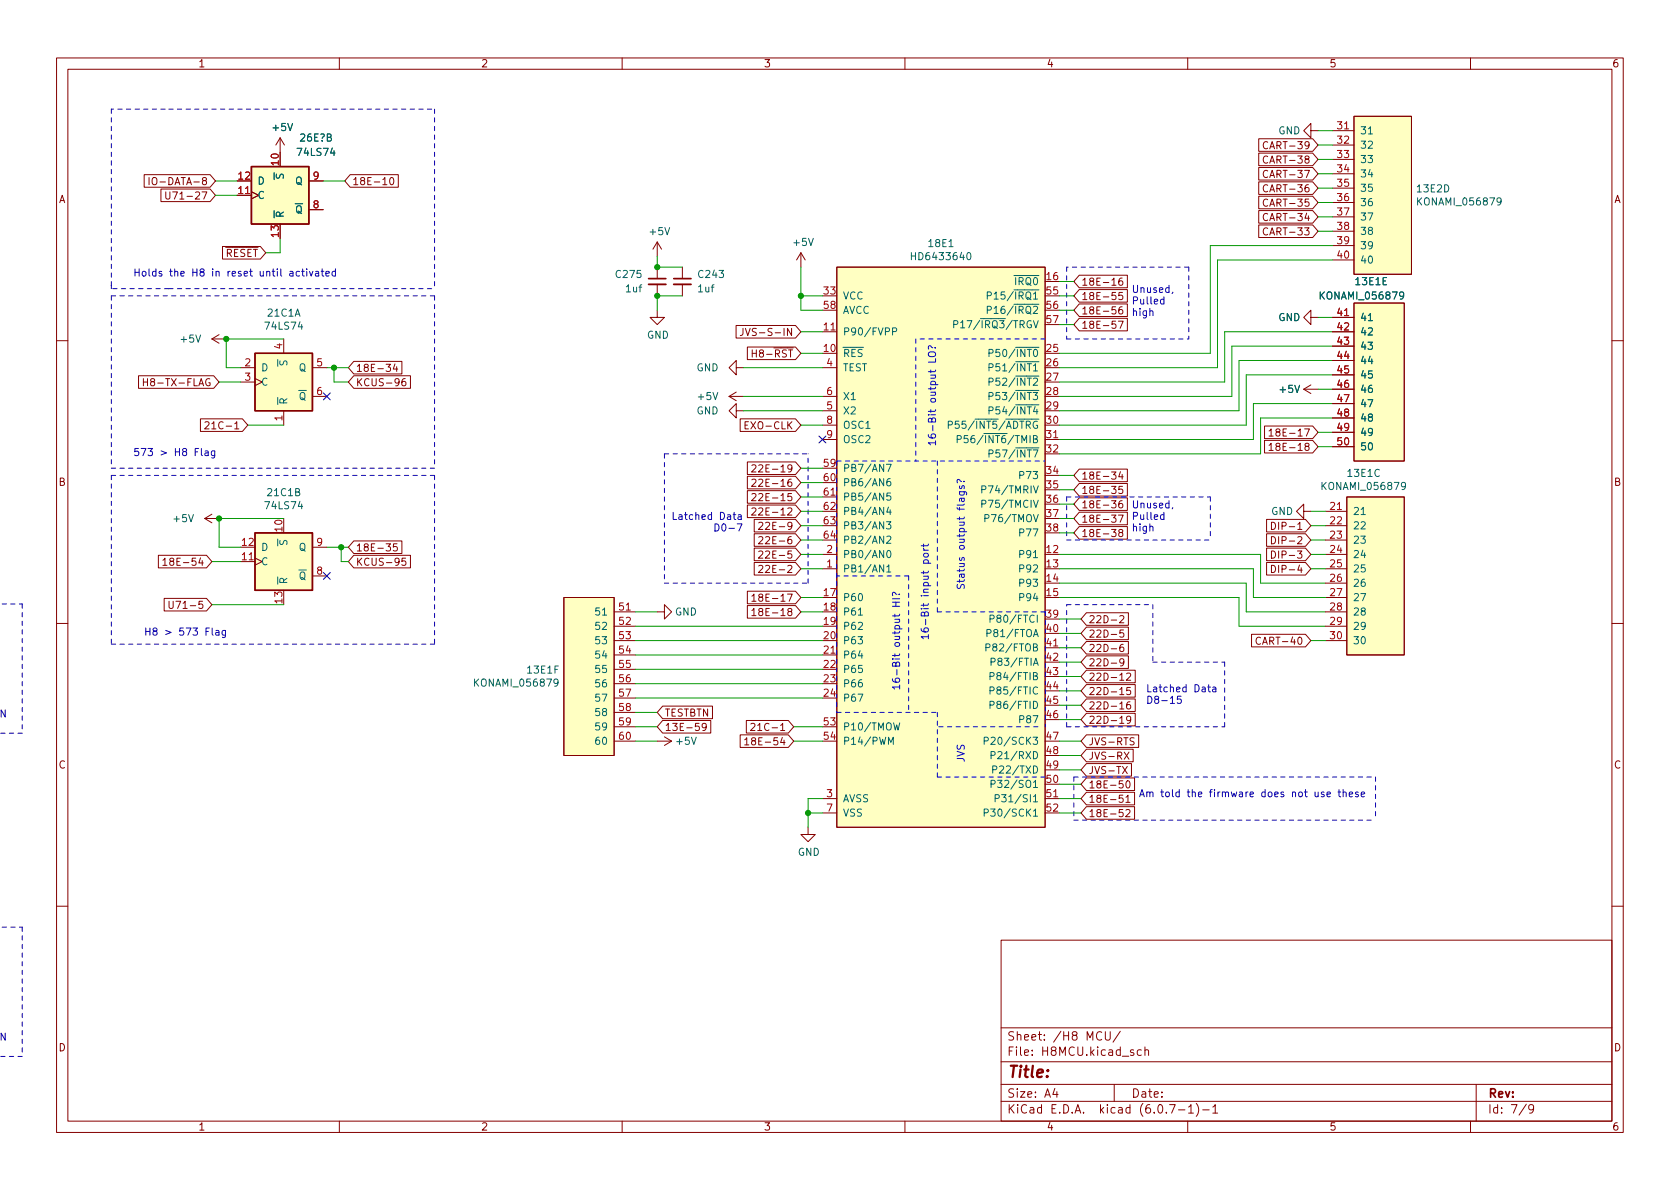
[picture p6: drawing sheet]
<svg xmlns="http://www.w3.org/2000/svg" width="297mm" height="210mm" viewBox="0 0 297 210" stroke-linecap="round" stroke-linejoin="round" font-family="sans-serif">
<g fill="none" stroke="#840000" stroke-width=".18">
<path d="M10 10.2h277v190.1h-277zM12 12.2h273v186.1h-273zM60 10.2v2M110 10.2v2M160 10.2v2M210 10.2v2M260 10.2v2M25.5 30.9h11.6l1 1.1-1 1.1h-11.6zM26.4 31.4v1.3M27 31.6l.2-.2a.43 .43 0 0 1 .5 .4v.4a.42 .42 0 0 1-.4 .5 .42 .42 0 0 1-.4-.5zM28.5 33.4h8.6l1 1.1-1 1.1h-8.6zM29.3 33.9v1.1l.3 .2 .3-.1 .1-.1v-1.1"/>
<path d="M30.5 33.9h.9l-.6 1.3M41.9 34.5h2.5M44.4 33.9l1.3 .6-1.3 .7M49.5 24.4l-.7 1.2M49.5 24.4v2.5M49.5 24.4l.8 1.2M54.6 37.1h2.5M54.6 32h2.5M61.9 30.9h8.5v2.2h-8.5l-.9-1.1zM69 31.5l.2-.1a.68 .68 0 0 1 .4 .6 .68 .68 0 0 1-.4 .7l-.2-.2-.1-.3zM222.6 34.7h9.5l.9 1.1-.9 1.1h-9.5zM222.6 39.8h9.5l.9 1.1-.9 1.1h-9.5z"/>
<path d="M222.6 37.2h9.5l.9 1.1-.9 1.2h-9.5zM222.6 24.5h9.5l.9 1.1-.9 1.2h-9.5zM222.6 27.1h9.5l.9 1.1-.9 1.1h-9.5zM222.6 32.2h9.5l.9 1.1-.9 1.1h-9.5zM222.6 29.6h9.5l.9 1.1-.9 1.1h-9.5zM224.1 35.3a.6 .6 0 0 0-.8 .4 .6 .6 0 0 0 .6 .8l.2-.1M224.1 37.9a.6 .6 0 0 0-.8 .4 .6 .6 0 0 0 .6 .7l.2-.1M224.1 25.2a.6 .6 0 0 0-.8 .4 .6 .6 0 0 0 .6 .7l.2-.1M224.1 27.7a.6 .6 0 0 0-.8 .4 .6 .6 0 0 0 .6 .8l.2-.2M224.1 32.8a.6 .6 0 0 0-.8 .4 .6 .6 0 0 0 .6 .7l.2-.1M224.1 30.2a.6 .6 0 0 0-.8 .5 .6 .6 0 0 0 .6 .7l.2-.1M231.8 23.1v-1.3l-1.3 1.3 1.3 1.3v-1.3h1.2"/>
<path d="M235.6 23.1h3.8M235.6 25.6h3.8M235.6 28.2h3.8M235.6 30.7h3.8M235.6 33.3h3.8M235.6 35.8h3.8M235.6 38.3h3.8M239.4 20.6h10.2v27.9h-10.2zM37.5 59.9l1.2 .8M37.5 59.9h2.5M38.7 59.2l-1.2 .7M39.3 43.6h6.7l1 1.1-1 1.1h-6.7z"/>
<path d="M50.2 59.9v2.6M116.2 54.9v1.2h1.3l-1.3 1.3-1.3-1.3h1.3M116.2 42.8l-.8 1.3M116.2 42.8v2.5M116.2 47.2v2.1M116.2 50.3v2M116.2 42.8l.8 1.3M120.6 47.2v2.1M120.6 50.3v2M130.1 57.6h10.6l.9 1.1-.9 1.1h-10.6zM131.4 58.1v.9a.41 .41 0 0 1-.5 .3M131.8 58.1l.4 1.2 .4-1.2"/>
<path d="M141.6 44.7l-.8 1.3M141.6 44.7v2.5M141.6 44.7l.8 1.3M145.4 58.7h2.6M148 47.2h36.8v99.1h-36.8zM190.8 56.3h8.5v2.2h-8.5l-.9-1.1zM190.8 48.7h8.5v2.2h-8.5l-.9-1.1zM190.8 53.7h8.5v2.3h-8.5l-.9-1.1zM190.8 51.2h8.5v2.2h-8.5l-.9-1.1zM197.7 56.8h.9l-.6 1.3M198.4 49.2h-.4a.85 .85 0 0 0 0 1.2l.5-.1v-.4l-.2-.2h-.4l-.1 .2M198.4 54.3h-.4a.85 .85 0 0 0 0 1.2l.5-.1v-.4l-.2-.3-.4 .1-.1 .2"/>
<path d="M198.5 51.7h-.6l-.1 .6 .2-.1 .4 .1 .1 .1v.5l-.2 .1-.5-.1M224.1 40.4a.6 .6 0 0 0-.8 .4 .6 .6 0 0 0 .6 .8l.2-.2M231.8 56.1v-1.2l-1.3 1.2 1.3 1.3v-1.3h1.2M235.6 40.9h3.8M235.6 43.4h3.8M235.6 46h3.8M235.6 58.7h3.8M235.6 56.1h3.8M239.4 53.6h8.9v27.9h-8.9zM10 60.2h2M24.5 66.4h13.3l.9 1.2-.9 1.1h-13.3zM25.4 67.6h.7"/>
<path d="M25.4 67v1.2M26.1 67v1.2M35.4 74.1h7.5l.9 1.1-.9 1.1h-7.5zM36.2 74.7l.5-.1 .3 .3-.8 .9h.8M42.5 65h2.6M42.5 67.6h2.6M45.1 66.9l1.3 .7-1.3 .6M50.2 72.6v2.6M55.2 65h2.6M55.2 70.1h2.6M62.5 66.4h10.1v2.3h-10.1l-.9-1.1zM62.5 63.9h8.6v2.2h-8.6l-.9-1.1z"/>
<path d="M69.8 64.4l-.3 .9h.8M70.1 64.8v.9M71.6 67h-.3a.86 .86 0 0 0 0 1.2l.4-.1 .1-.4-.3-.3h-.2l-.3 .3M128.9 70.1h2.5M128.9 70.1l1.3 .8M130.2 72.6v-1.2l-1.3 1.2 1.3 1.3v-1.3h1.2M130.2 65v-1.3l-1.3 1.3 1.3 1.3v-1.3h1.2M130.2 69.3l-1.3 .8M130.9 74.1h9.8l.9 1.1-.9 1.1h-9.8zM131.7 75.2h.5M132.1 61.4h8.6l.9 1.1-.9 1.1h-8.6zM132.3 74.6h-.6v1.2h.6"/>
<path d="M145.4 65h2.6M145.4 70.1h2.6M145.4 77.7h2.6M145.4 72.6h2.6M145.4 75.2h2.6M184.8 77.7h2.5M223.6 75.3h8.5l.9 1.1-.9 1.2h-8.5zM223.6 77.9h8.5l.9 1.1-.9 1.1h-8.5zM224.4 76.2l.3-.4v1.3M224.4 78.7l.3-.3v1.3M224.4 77.1h.7M224.4 79.7h.7"/>
<path d="M225.8 76.4l-.2-.3 .1-.1 .1-.2 .4 .1 .1 .2v.2l-.6 .1-.1 .2 .1 .4 .1 .1h.4l.1-.2v-.4l-.2-.1M225.8 78.9l-.2-.2 .1-.2 .1-.1h.4l.1 .2v.2l-.6 .2-.1 .2 .1 .3 .1 .2 .4-.1 .1-.2v-.4l-.2-.1M230.5 68.8l1.3 .8M230.5 68.8h2.5M231.8 68.1l-1.3 .7M235.6 68.8h3.8M235.6 61.2h3.8M235.6 63.7h3.8M235.6 66.3h3.8M235.6 71.4h3.8M235.6 73.9h3.8M235.6 76.4h3.8"/>
<path d="M235.6 79h3.8M285 60.2h2M28 98.2h8.5l1 1.1-1 1.1h-8.5zM28.8 99.1l.4-.4v1.3M28.8 100h.7M30.3 99.2l-.3-.2 .1-.2 .2-.1 .3 .1 .1 .1v.2l-.6 .2-.1 .2 .1 .4 .2 .1 .3-.1 .1-.2v-.3l-.2-.2M36.2 91.7l1.3 .8M36.2 91.7h2.5M37.5 90.9l-1.3 .8M42.5 99.3h2.6M45.1 98.7l1.3 .6-1.3 .6M55.2 96.8h2.6"/>
<path d="M62.5 95.7h8.6v2.2h-8.6l-.9-1.1zM62.5 98.2h10.1v2.2h-10.1l-.9-1.1zM70.2 96.2h-.6l-.1 .6 .2-.2 .4 .1 .2 .2-.1 .4-.2 .1-.5-.1M71.7 98.7h-.6l-.1 .6 .2-.1h.4l.2 .2-.1 .5-.2 .1-.5-.1M132.1 84.2h8.6l.9 1.1-.9 1.1h-8.6zM132.1 86.8h8.6l.9 1.1-.9 1.1h-8.6zM132.1 89.3h8.6l.9 1.1-.9 1.1h-8.6zM132.1 81.7h8.6l.9 1.1-.9 1.1h-8.6zM132.9 84.9l.5-.2 .3 .4-.8 .9h.8M132.9 87.4l.5-.1 .3 .3-.8 .9h.8M132.9 89.9l.5-.1 .3 .4-.8 .9h.8M132.9 82.3l.5-.1 .3 .4-.8 .9h.8"/>
<path d="M133.3 91.8h7.4l.9 1.2-.9 1.1h-7.4zM133.3 94.4h7.4l.9 1.1-.9 1.1h-7.4zM133.3 96.9h7.4l.9 1.1-.9 1.1h-7.4zM133.3 99.5h7.4l.9 1.1-.9 1.1h-7.4zM134.2 92.5l.4-.1 .3 .3-.8 .9h.8M134.2 95l.4-.1 .3 .4-.8 .9h.8M134.2 97.6l.4-.2 .3 .4-.8 .9h.8M145.4 98h2.6M145.4 87.9h2.6M190.8 90.6h8.5v2.2h-8.5l-.9-1.1zM190.8 93.1h8.5v2.2h-8.5l-.9-1.1zM190.8 88h8.5v2.3h-8.5l-.9-1.2z"/>
<path d="M190.8 85.5h8.5v2.2h-8.5l-.9-1.1zM190.8 83h8.5v2.2h-8.5l-.9-1.1zM197.7 91.1h.9l-.6 1.3M198 94.2l-.2-.3 .1-.2 .1-.1 .4 .1 .1 .2v.1l-.6 .2-.1 .2 .1 .4 .1 .1h.3l.2-.2v-.4l-.2-.1M198.1 83.4l-.3 .9h.8M198.4 88.5l-.4 .1a.85 .85 0 0 0 0 1.2l.5-.1v-.4l-.2-.3-.4 .1-.1 .2M198.4 83.9v.8M198.5 86h-.6l-.1 .6 .2-.1h.4l.1 .2v.5l-.2 .1-.5-.1M223.9 94.4h6.9l1 1.1-1 1.1h-6.9zM223.9 96.9h6.9l1 1.1-1 1.1h-6.9zM223.9 99.5h6.9l1 1.1-1 1.1h-6.9zM223.9 91.8h6.9l1 1.2-1 1.1h-6.9z"/>
<path d="M224.8 94.9a.64 .64 0 0 1 .7 .6 .64 .64 0 0 1-.7 .7zM224.8 97.4a.64 .64 0 0 1 .7 .7 .64 .64 0 0 1-.7 .6zM224.8 100a.64 .64 0 0 1 .7 .6 .64 .64 0 0 1-.7 .6zM224.8 92.4a.64 .64 0 0 1 .7 .6 .64 .64 0 0 1-.7 .6zM230.5 90.4v-1.3l-1.3 1.3 1.3 1.3v-1.3h1.3M234.3 98h3.8M234.3 90.4h3.8M234.3 93h3.8M234.3 95.5h3.8M238.1 87.9h10.2v27.9h-10.2zM10 110.2h2M29 105.8h7.5l1 1.1-1 1.1h-7.5z"/>
<path d="M29.9 106.3v1.1l.2 .2h.3l.2-.2v-1.1M55.2 101.8h2.6M99.7 105.7h8.9v27.9h-8.9zM108.6 115.8h3.8M108.6 108.2h3.8M108.6 110.7h3.8M108.6 113.3h3.8M108.6 118.4h3.8M116.2 108.2h1.3v-1.3l1.2 1.3-1.2 1.3v-1.3M132.1 104.5h8.6l.9 1.2-.9 1.1h-8.6zM132.1 107.1h8.6l.9 1.1-.9 1.1h-8.6zM132.9 105.4l.4-.3v1.2"/>
<path d="M132.9 108l.4-.4v1.3M132.9 106.3h.8M132.9 108.9h.8M134.2 100.1l.4-.1 .3 .3-.8 .9h.8M134.4 105.6l-.2-.2v-.2l.2-.1h.4l.1 .2-.1 .2-.5 .2-.1 .1v.4l.2 .1h.4l.1-.2-.1-.4-.2-.1M134.4 108.1l-.2-.2v-.2l.2-.1 .4 .1 .1 .1-.1 .2-.5 .2-.1 .2v.3l.2 .2 .4-.1 .1-.2-.1-.3-.2-.2M145.4 100.6h2.6M145.4 115.8h2.6M184.8 114.5h2.5M192.1 118.5h8.6v2.2h-8.6l-1-1.1zM192.1 116h7.4v2.2h-7.4l-1-1.1zM192.1 108.4h7.4v2.2h-7.4l-1-1.1z"/>
<path d="M192.1 110.9h7.4v2.2h-7.4l-1-1.1zM192.1 113.4h7.4v2.3h-7.4l-1-1.2zM198 109l.5-.1 .2 .3-.8 .9h.8M198.6 113.9l-.4 .1a.86 .86 0 0 0 0 1.2l.4-.1 .1-.4-.2-.3-.4 .1-.1 .2M198.6 111.4h-.6v.6l.2-.1h.4l.1 .2-.1 .5-.1 .1-.5-.1M198.7 117l-.2 .3h-.3l-.2-.3 .1-.5h.4l.1 .1a.84 .84 0 0 1-.3 1.2h-.2M199.2 119.1l.5-.1 .2 .4-.8 .9h.8M221.3 112.2h9.5l1 1.1-1 1.1h-9.5zM222.9 112.8a.6 .6 0 0 0-.9 .4 .6 .6 0 0 0 .6 .7l.3-.1M234.3 100.6h3.8M234.3 108.2h3.8M234.3 110.7h3.8"/>
<path d="M234.3 113.3h3.8M234.3 103.1h3.8M234.3 105.7h3.8M285 110.2h2M108.6 131.1h3.8M108.6 120.9h3.8M108.6 123.4h3.8M108.6 126h3.8M108.6 128.5h3.8M116.2 131.1h2.5M117.2 124.9h8.8v2.2h-8.8l-1-1.1zM117.2 127.4h8.5v2.2h-8.5l-1-1.1z"/>
<path d="M117.5 130.3l1.2 .8M118.7 131.1l-1.2 .7M124.9 128.5l-.3 .2h-.2l-.3-.2 .2-.5 .3-.1 .2 .1a.84 .84 0 0 1-.3 1.2h-.2M130.9 129.9h8.5l.9 1.2-.9 1.1h-8.5zM131.7 130.8l.3-.3v1.2M131.7 131.7h.7M132 127.4h7.4l.9 1.1-.9 1.1h-7.4zM132.8 128l.4-.1 .3 .4-.8 .9h.8M133.1 131l-.2-.2v-.2l.2-.1h.4l.1 .2-.1 .2-.5 .2-.1 .1v.4l.2 .1h.4l.1-.2-.1-.4-.1-.1M192.1 126.1h8.6v2.3h-8.6l-1-1.2zM192.1 123.6h8.6v2.2h-8.6l-1-1.1zM192.1 121.1h8.6v2.2h-8.6l-1-1.1z"/>
<path d="M192.1 129.9h9.2v2.3h-9.2l-1-1.1zM192.1 132.5h8.3v2.2h-8.3l-1-1.1zM192.1 135h8v2.2h-8l-1-1.1zM192.1 137.6h8.5v2.2h-8.5l-1-1.1zM198.5 135.5l.8 1.3M198.8 133l.8 1.3M199.2 138.2l.2-.1a.68 .68 0 0 1 .4 .6 .68 .68 0 0 1-.4 .6l-.2-.1-.1-.3zM199.3 135.5l-.8 1.3M199.6 133l-.8 1.3M199.8 124.1l-.4 .1a.85 .85 0 0 0 0 1.2l.5-.1v-.5l-.2-.2h-.3l-.2 .2M199.9 121.6h-.6l-.1 .6 .2-.2 .4 .1 .1 .2v.4l-.2 .1-.5-.1M199.9 127.2l-.2 .2h-.3l-.2-.2 .1-.5 .4-.1 .2 .2a.84 .84 0 0 1-.3 1.1h-.3"/>
<path d="M200.5 130.5h-.5l-.1 .1v.3l.5 .3 .1 .3-.2 .2h-.5M142.9 146.3v1.3h1.2l-1.2 1.2-1.3-1.2h1.3M145.4 141.2h2.6M145.4 143.8h2.6M184.8 141.2h2.5M192.1 140.1h8.5v2.2h-8.5l-1-1.1zM192.1 142.6h8.5v2.3h-8.5l-1-1.1zM198.5 140.6h-.6v.6l.1-.1 .5 .1 .1 .1-.1 .5-.2 .1-.4-.1M199.1 141l.3-.4v1.3M199.1 143.3l.5-.1 .2 .3-.8 .9h.8M199.1 141.9h.7M10 160.2h2"/>
<path d="M177 166.3h108v32h-108zM285 160.2h2M60 198.3v2M110 198.3v2M160 198.3v2M177 194.8h108M177 191.8h108M177 187.8h108M177 181.8h108M186.5 192.5l-.4 1h1M186.9 193v1M194.8 182.6a.6 .6 0 0 0-.8 0 .6 .6 0 0 0-.1 .7 .56 .56 0 0 0 .3 .6 .56 .56 0 0 0 .6-.1"/>
<path d="M195.4 182.4v1.2l.3 .3h.3l.3-.3v-1.2M197 191.8v3M198.1 182.4l-1.3 1.9M200.4 185.7l-.3-.1-.2 .2v.3l.5 .1v.4h-.5M201.8 185.7l-.4-.1-.3 .3v.4l.1 .3h.6M202.4 185.8l.2-.2 .4 .1 .1 .9M202.4 185.1v1.5M206.8 195.3h1l-.7 1.5M208.4 196.3h1.1M210 198.3v2M210.1 195.8l.5-.5v1.5M210.1 196.8h.9"/>
<path d="M211.5 195.1a1.72 1.72 0 0 1 0 2.3M212.6 196.3h1.2M214.4 195.8l.5-.5v1.5M214.4 196.8h.9M260 198.3v2M261 191.8v6.5M269.9 195.3l-1.3 1.9M271.2 196l-.3 .3h-.3l-.3-.3 .1-.6 .5-.1 .2 .2a.99 .99 0 0 1-.4 1.3h-.3"/>
</g>
<path d="M114.7 50.3h3M119.1 50.3h3.1" fill="none" stroke="#840000" stroke-width=".33"/>
<path d="M114.7 49.3h3M119.1 49.3h3.1" fill="none" stroke="#840000" stroke-width=".3"/>
<g fill="#ffffc2" stroke="#ffffc2" stroke-width=".18">
<path d="M45.1 62.5h10.1v10.1h-10.1z"/>
<path d="M44.4 29.5h10.2v10.1h-10.2z"/>
<path d="M239.4 20.6h10.2v27.9h-10.2z"/>
<path d="M148 47.2h36.8v99.1h-36.8z"/>
<path d="M45.1 94.2h10.1v10.2h-10.1z"/>
<path d="M239.4 53.6h8.9v27.9h-8.9z"/>
<path d="M99.7 105.7h8.9v27.9h-8.9z"/>
<path d="M238.1 87.9h10.2v27.9h-10.2z"/>
</g>
<path d="M44.4 29.5h10.2v10.1h-10.2zM45.1 62.5h10.1v10.1h-10.1zM45.1 94.2h10.1v10.2h-10.1z" fill="none" stroke="#840000" stroke-width=".25"/>
<g fill="none" stroke="#006464" stroke-width=".18">
<path d="M241.9 23.7h.8M265.4 35.5l-.2 .3h-.3l-.2-.3 .1-.5h.4l.1 .1a.84 .84 0 0 1-.3 1.2h-.2M157.8 58.6h.6l.1-.2v-.3l-.7-.1v1.2M161.1 44.7v1.2M161.1 45.3h.8M168.6 57.4l.6-.1 .2-.2-.1-.3-.7-.1v1.3M171.1 44.8l.1-.1a.68 .68 0 0 1 .5 .6 .68 .68 0 0 1-.5 .6l-.1-.1-.2-.4zM241.9 56.7h.8M248.2 52.2l-.3 .2-.3-.1-.1-.1 .1-.5 .3-.1 .2 .1a.84 .84 0 0 1-.3 1.2h-.2M49.1 63.6v1.2M49.5 63.8v.5l.1 .2h.4l.2-.6 .3-.1 .2 .3v.4M169.2 77.7l.6-.1 .2-.2-.1-.3-.7-.1v1.3"/>
<path d="M49.1 95.3v1.2M49.5 95.6v.4l.1 .2h.4l.2-.5 .3-.1 .2 .2v.5M156.7 82.1h.9l-.6 1.3M156.7 92.3h.8l-.4 .4 .4 .2v.5l-.2 .1-.6-.1M156.8 94.9l.5-.1 .2 .4-.8 .9h.8M156.9 97.5l.2-.2a.68 .68 0 0 1 .4 .7 .68 .68 0 0 1-.4 .6l-.2-.1-.1-.4zM157.1 89.7l-.3 .9h.8M157.4 84.6l-.4 .1a.86 .86 0 0 0 0 1.2l.5-.1v-.4l-.2-.3h-.3l-.2 .3M157.4 90.1v.9M157.5 87.2h-.7v.6l.2-.1h.4l.1 .2v.4l-.2 .2-.5-.2M173.6 86.6l.6-.1 .1-.2v-.3l-.7-.1v1.3M173.6 89.1h.6l.1-.2v-.3l-.7-.1v1.2"/>
<path d="M174.1 91.7l.6-.1 .2-.2-.1-.3-.7-.1v1.3M240.7 91h.7M248.5 85.8l-.2 .3-.4-.1-.1-.2 .1-.4 .4-.1 .1 .1a.84 .84 0 0 1-.3 1.2h-.2M151.8 108.8h.7M156.8 100.2l.4-.3v1.3M156.8 101.2h.7M174.3 114.5h.6l.1-.2v-.3l-.7-.1v1.2M174.5 112l.6-.1 .1-.2v-.3l-.7-.1v1.3M175 109.4h.6l.2-.2-.1-.3-.7-.1v1.2M175 119.6l.6-.1 .2-.1-.1-.3-.7-.2v1.3M175.2 117.1l.6-.1 .2-.2-.1-.3-.7-.1v1.3M98.7 120.6l-.3 .3-.3-.1-.2-.2 .2-.5h.3l.2 .1a.84 .84 0 0 1-.3 1.1h-.2"/>
<path d="M157.1 131.6v-1.2l.4 .9 .4-.9v1.2M158 127.8l.3 1.3 .2-.9 .3 .9 .3-1.3M174 131h.6l.1-.2v-.3l-.7-.1v1.2M175 122.1h.6l.2-.2-.1-.3-.7-.1v1.2M175 124.7l.6-.1 .2-.2-.1-.3-.7-.1v1.3M175.2 133.6l.6-.1 .2-.2-.1-.3-.7-.1v1.3M175.2 138.6h.6l.2-.2-.1-.3-.7-.1v1.3M175.5 136.1l.6-.1 .2-.1-.1-.3-.7-.2v1.3M174 143.7h.6l.1-.2v-.3l-.7-.1v1.2M176 141.2l.6-.1 .1-.2-.1-.3-.6-.1v1.3"/>
</g>
<g fill="none" stroke="#0000c2" stroke-width=".18">
<path d="M53 48h-.4l-.2 .2 .1 .6h.5M53.3 48h.5M53.5 47.6v1l.3 .2M54.2 47.6v.1M54.2 48v.8M54.7 48l.3 .8 .3-.8M55.8 48h.5v.8M56.3 48.3h-.4l-.2 .2 .2 .3h.4M56.8 48h.5M57 47.6v1l.3 .2M57.6 48.4l.6-.1v-.3h-.4l-.2 .2 .1 .6h.5M59.3 48h-.4l-.2 .2 .1 .6h.5"/>
<path d="M59.3 47.6v1.2M205.8 53l-.4-.1-.2 .3 .1 .5h.5M205.8 52.5v1.3M207.4 51.7l-.2 .2M35.6 79.3v1.1l.2 .2M36.3 79.8h.5v.8M38 79.7v1.1l-.3 .2-.3-.1M38 79.8l-.4-.1-.2 .3 .1 .5h.5M164.3 62.3a.85 .85 0 0 1 1.1 .2 .43 .43 0 0 1-.4 .6h-.4a.43 .43 0 0 1-.5-.3 .43 .43 0 0 1 .2-.5zM164.9 61.5l-.6-.4-.2 .2 .1 .4M165.3 61.5h.1M165.4 63.4v.6h-1.3"/>
<path d="M36.8 80l-.4 .1-.2 .2 .2 .3 .4-.1M119 90.6v1.3h.6M126.4 92.6a.64 .64 0 0 1 .7 .7 .64 .64 0 0 1-.7 .6zM163.3 96.9l.2 .4M163.3 99.6h1.3M163.3 97.3h.8M163.3 96.2v.5M163.4 99.6l-.1-.4 .2-.2 .6 .1v.5M163.4 98l.5-.2 .2 .2v.3l-.2 .2h-.4l-.2-.2zM164.1 96.2l-.1 .3h-1.1M169.6 87h1.1l.2 .2v.3M169.7 87l-.1 .3 .3 .3 .5-.2v-.4"/>
<path d="M169.7 85.9l-.1 .3 .2 .2h.2l.1-.5h.3v.5M169.9 88.1l.1 .4 .2 .2 .3-.2-.1-.4M170 85.1l-.6-.3-.2 .2 .1 .4M170.4 85.1h.1M170.5 88.1l-.8 .1v.4M205.8 91.1l-.4-.1-.2 .3 .1 .5h.5M205.8 90.6v1.3M207.4 89.8l-.2 .2M37.5 111.1v1l.2 .2M38.2 111.5h.5v.8M38.7 111.8h-.4l-.2 .2 .2 .3h.4M39.9 111.5v1l-.3 .2h-.3"/>
<path d="M39.9 111.5h-.4l-.2 .2 .1 .6h.5M157.8 107.2h1.3M157.8 106.5h1.3M157.8 105.9h1.3M158.4 106.5v.7M158.6 105.1l-.6-.4-.2 .2 .1 .4M158.9 105.1h.2M.9 125.5v1.3l-.7-1.3v1.3M208.8 123.1h-.6l-.1 .6 .2-.1 .4 .1 .2 .1-.1 .5-.2 .1-.5-.1M213.5 121.5h.5M213.7 121.1v1.1l.3 .1M214.4 121.6h.5l.1 .7"/>
<path d="M215 121.8l-.4 .1-.2 .1 .2 .3h.4M236.7 139.6v1.1l.4 .2M237.5 139.6v1.3M234.1 140.1h-.3l-.2 .1 .1 .2 .4 .1v.3h-.5M234.6 140.5l.6-.1v-.3h-.4l-.2 .1 .1 .6h.5M236.6 140.1h.5M237.5 140.2l.2-.1h.3v.8M238.6 140.5l.6-.1-.1-.3h-.4l-.1 .1v.6h.5M240.1 140.1h-.3l-.1 .1v.2l.4 .1v.3h-.4M240.7 140.5l.6-.1-.1-.3h-.3l-.2 .1v.6h.5M.9 182.7v1.3l-.7-1.3v1.3"/>
</g>
<g fill="none" stroke="#0000c2" stroke-width=".18" stroke-dasharray=".8 .8">
<path d="M19.7 19.3v31.7M29.2 19.3h-9.5M29.8 19.3h47M76.8 19.3v31.7M19.7 51v-.6M19.7 52.3h57.1M19.7 52.3v30.5M29.8 51h-10.1M29.8 51h47M76.8 52.3v30.5M161.9 59.9v21.6M184.8 59.9h-22.9"/>
<path d="M188.6 47.2v12.7M188.6 59.9h21.6M210.2 47.2h-21.6M210.2 47.2v12.7M19.7 84.1v30.4M76.8 84.1h-57.8M76.8 82.8h-57.1M76.8 84.1v30.4M117.5 80.3h25.4M117.5 80.3v22.8M148 81.5h36.8M148 81.5v44.5"/>
<path d="M188.6 87.9v7.6M188.6 95.5h25.4M192.4 87.9h-3.8M193.7 87.9h20.3M214 87.9v7.6M-.1 106.8h4M3.9 106.8v22.9M19.7 113.9h57.8M117.5 103.1h25.4M142.9 103.1v-22.8M160.7 101.8v24.2M160.7 101.8h-12.7"/>
<path d="M165.7 108.2v-26.7M165.7 108.2h19.1M184.8 108.2v20.3M188.6 106.9h15.2M203.8 106.9v10.2M203.8 117.1h12.7M216.5 117.1v11.4M3.9 129.7h-3.9M148 126h17.7M165.7 137.4h19.1M165.7 126v11.4M183.5 128.5h-17.8"/>
<path d="M188.6 128.5h27.9M188.6 128.5v-21.6M189.9 137.4h53.3M189.9 137.4v7.6M243.2 137.4v7.6M189.9 145h53.3M-.1 164h4M3.9 164v22.8M3.9 186.8h-3.9"/>
</g>
<g fill="none" stroke="#009600" stroke-width=".18">
<path d="M38.1 32h3.8M38.1 34.5h3.8M57.1 32h3.9M233 23.1h2.6M233 30.7h2.6M233 25.6h2.6M233 28.2h2.6M233 33.3h2.6M233 35.8h2.6M233 38.3h2.6M49.5 42.2v2.5h-2.5M50.2 59.9h-10.2v5.1h2.5"/>
<path d="M116.2 45.3v1.9h4.4M120.6 52.3h-4.4v2.6M141.6 58.7h3.8M141.6 52.3h3.8M141.6 47.2v7.7h3.8M187.3 52.3h2.6M187.3 54.9h2.6M187.3 49.8h2.6M187.3 57.4h2.6M233 56.1h2.6M233 40.9h2.6M235.6 58.7h-19.1v8.9h-29.2"/>
<path d="M235.6 43.4h-21.6v19.1h-26.7M235.6 46h-20.3v19h-28M38.7 67.6h3.8M43.8 75.2h6.4M57.8 65h3.8M59.1 65v2.6h2.5M131.4 70.1h14M131.4 65h14M131.4 72.6h14M141.6 75.2h3.8M141.6 62.5h3.8M233 68.8h2.6"/>
<path d="M233 79h2.6M233 76.4h2.6M235.6 66.3h-15.3v8.9h-33M235.6 61.2h-17.8v8.9h-30.5M235.6 63.7h-16.5v8.9h-31.8M235.6 71.4h-14v6.3h-34.3M235.6 73.9h-12.7v6.4h-35.6M37.5 99.3h5M50.2 91.7h-11.5v5.1h3.8M57.8 96.8h3.8M60.3 96.8v2.5h1.3M141.6 82.8h3.8"/>
<path d="M141.6 87.9h3.8M141.6 85.3h3.8M141.6 98h3.8M141.6 95.5h3.8M141.6 90.4h3.8M141.6 93h3.8M187.3 91.7h2.6M187.3 86.6h2.6M187.3 98h35.6v5.1h11.4M187.3 84.1h2.6M187.3 89.1h2.6M187.3 94.2h2.6"/>
<path d="M231.8 98h2.5M231.8 95.5h2.5M231.8 90.4h2.5M231.8 93h2.5M37.5 106.9h12.7M112.4 108.2h3.8M112.4 115.8h33M112.4 118.4h33M112.4 113.3h33M112.4 110.7h33M141.6 100.6h3.8M141.6 105.7h3.8"/>
<path d="M141.6 108.2h3.8M187.3 100.6h34.3v5.1h12.7M187.3 105.7h31.8v5h15.2M187.3 103.1h33v5.1h14M187.3 112h3.8M187.3 109.5h3.8M187.3 114.5h3.8M187.3 119.6h3.8M187.3 117.1h3.8M231.8 100.6h2.5M231.8 113.3h2.5M112.4 126h3.8"/>
<path d="M112.4 131.1h3.8M112.4 120.9h33M112.4 123.4h33M112.4 128.5h3.8M140.3 131.1h5.1M140.3 128.5h5.1M187.3 136.1h3.8M187.3 131.1h3.8M187.3 138.7h3.8M187.3 133.6h3.8M187.3 122.2h3.8M187.3 124.7h3.8"/>
<path d="M187.3 127.2h3.8M142.9 143.8h2.5M145.4 141.2h-2.5v5.1M187.3 141.2h3.8M187.3 143.8h3.8"/>
</g>
<path d="M57.2 69.5l1.2 1.2M58.4 69.5l-1.2 1.2M144.8 77.1l1.2 1.2M146 77.1l-1.2 1.2M57.2 101.2l1.2 1.3M58.4 101.2l-1.2 1.3" fill="none" stroke="#000084" stroke-width=".18"/>
<g fill="#009600" stroke="#009600" stroke-width=".18">
<circle cx="142.9" cy="143.8" r=".46"/>
<circle cx="141.6" cy="52.3" r=".46"/>
<circle cx="60.3" cy="96.8" r=".46"/>
<circle cx="59.1" cy="65" r=".46"/>
<circle cx="116.2" cy="47.2" r=".46"/>
<circle cx="116.2" cy="52.3" r=".46"/>
<circle cx="40" cy="59.9" r=".46"/>
<circle cx="38.7" cy="91.7" r=".46"/>
</g>
<text font-size="2.8" fill="#840000" x="178" y="190.6">Title:</text>
<g font-size="2.1" fill="#840000">
<text x="178" y="184">Sheet: /H8 MCU/</text>
<text x="178" y="186.7">File: H8MCU.kicad_sch</text>
<text x="178" y="196.9">KiCad E.D.A. kicad (6.0.7-1)-1</text>
<text x="178" y="194.1">Size: A4</text>
<text x="200" y="194.1">Date:</text>
<text x="263" y="194.1">Rev:</text>
<text x="263" y="196.9">Id: 7/9</text>
</g>
<g font-size="1.8" fill="#840000">
<text x="35" y="11.9">1</text>
<text x="85" y="11.9">2</text>
<text x="135" y="11.9">3</text>
<text x="185" y="11.9">4</text>
<text x="235" y="11.9">5</text>
<text x="285" y="11.9">6</text>
<text x="224.3" y="26.4">CART-39</text>
<text x="224.3" y="28.9">CART-38</text>
<text x="10.3" y="35.9">A</text>
<text x="27.9" y="32.7">IO-DATA-8</text>
<text x="31" y="35.3">U71-27</text>
<text x="62.2" y="32.7">18E-10</text>
<text x="224.3" y="34">CART-36</text>
<text x="224.3" y="31.5">CART-37</text>
<text x="285.3" y="35.9">A</text>
<text x="224.3" y="36.5">CART-35</text>
<text x="224.3" y="41.6">CART-33</text>
<text x="224.3" y="39.1">CART-34</text>
<text x="38.4" y="45.4">~{RESET}</text>
<text x="191.1" y="50.5">18E-16</text>
<text x="191.1" y="53">18E-55</text>
<text x="132.9" y="59.4">JVS-S-IN</text>
<text x="191.1" y="58.1">18E-57</text>
<text x="191.1" y="55.6">18E-56</text>
<text x="62.9" y="65.7">18E-34</text>
<text x="132.6" y="63.2">H8-~{RST}</text>
<text x="27" y="68.3">H8-TX-FLAG</text>
<text x="62.9" y="68.3">KCUS-96</text>
<text x="37.7" y="75.9">21C-1</text>
<text x="132.4" y="75.9">EXO-CLK</text>
<text x="226.1" y="77.2">18E-17</text>
<text x="134.6" y="83.5">22E-19</text>
<text x="226.1" y="79.7">18E-18</text>
<text x="10.3" y="85.9">B</text>
<text x="134.6" y="86.1">22E-16</text>
<text x="134.6" y="88.6">22E-15</text>
<text x="191.1" y="89.9">18E-36</text>
<text x="191.1" y="87.3">18E-35</text>
<text x="191.1" y="84.8">18E-34</text>
<text x="285.3" y="85.9">B</text>
<text x="134.6" y="91.1">22E-12</text>
<text x="135.6" y="93.7">22E-9</text>
<text x="191.1" y="92.4">18E-37</text>
<text x="191.1" y="95">18E-38</text>
<text x="226" y="93.7">DIP-1</text>
<text x="30.5" y="100">18E-54</text>
<text x="62.9" y="97.5">18E-35</text>
<text x="62.9" y="100">KCUS-95</text>
<text x="135.6" y="96.2">22E-6</text>
<text x="135.6" y="98.8">22E-5</text>
<text x="135.6" y="101.3">22E-2</text>
<text x="226" y="96.2">DIP-2</text>
<text x="226" y="98.8">DIP-3</text>
<text x="226" y="101.3">DIP-4</text>
<text x="31.4" y="107.7">U71-5</text>
<text x="134.6" y="106.4">18E-17</text>
<text x="134.6" y="108.9">18E-18</text>
<text x="192.4" y="110.2">22D-2</text>
<text x="192.4" y="112.7">22D-5</text>
<text x="192.4" y="117.8">22D-9</text>
<text x="192.4" y="115.3">22D-6</text>
<text x="223" y="114">CART-40</text>
<text x="192.4" y="120.4">22D-12</text>
<text x="192.4" y="125.4">22D-16</text>
<text x="192.4" y="122.9">22D-15</text>
<text x="117.5" y="126.7">TESTBTN</text>
<text x="117.5" y="129.2">13E-59</text>
<text x="133.4" y="131.8">18E-54</text>
<text x="134.2" y="129.2">21C-1</text>
<text x="192.4" y="128">22D-19</text>
<text x="192.4" y="131.8">JVS-RTS</text>
<text x="10.3" y="135.9">C</text>
<text x="192.4" y="134.3">JVS-RX</text>
<text x="192.4" y="136.9">JVS-TX</text>
<text x="285.3" y="135.9">C</text>
<text x="192.4" y="141.9">18E-51</text>
<text x="192.4" y="139.4">18E-50</text>
<text x="192.4" y="144.5">18E-52</text>
<text x="10.3" y="185.9">D</text>
<text x="285.3" y="185.9">D</text>
<text x="35" y="199.9">1</text>
<text x="85" y="199.9">2</text>
<text x="135" y="199.9">3</text>
<text x="185" y="199.9">4</text>
<text x="235" y="199.9">5</text>
<text x="285" y="199.9">6</text>
</g>
<g font-size="1.8" fill="#006464">
<text x="48.3" y="23.2">+5V</text>
<text x="226" y="23.7">GND</text>
<text x="240.4" y="23.7">31</text>
<text x="52.8" y="27.6">74LS74</text>
<text x="53.1" y="25">26E?B</text>
<text x="240.4" y="26.3">32</text>
<text x="240.4" y="28.8">33</text>
<text x="45.5" y="35.2">C</text>
<text x="45.5" y="32.6">D</text>
<text x="50.2" y="33" transform="rotate(-90 50.2 33)">~{S}</text>
<text x="52.2" y="32.6">Q</text>
<text x="240.4" y="31.4">34</text>
<text x="240.4" y="33.9">35</text>
<text x="250.7" y="34">13E2D</text>
<text x="50.2" y="38.6" transform="rotate(-90 50.2 38.6)">~{R}</text>
<text x="50.8" y="37.7">~{Q}</text>
<text x="115" y="41.6">+5V</text>
<text x="240.4" y="36.4">36</text>
<text x="240.4" y="39">37</text>
<text x="240.4" y="41.5">38</text>
<text x="251" y="36.3">KONAMI_056879</text>
<text x="140.4" y="43.5">+5V</text>
<text x="161.7" y="46">HD6433640</text>
<text x="164.3" y="43.7">18E1</text>
<text x="240.4" y="44.1">39</text>
<text x="240.4" y="46.6">40</text>
<text x="109" y="49.1">C275</text>
<text x="110.7" y="51.7">1uf</text>
<text x="123.5" y="51.7">1uf</text>
<text x="123.6" y="49.1">C243</text>
<text x="149" y="53">VCC</text>
<text x="174.6" y="53">P15/~{IRQ1}</text>
<text x="178.3" y="50.4">~{IRQ0}</text>
<text x="233.7" y="53">KONAMI_056879</text>
<text x="239.8" y="50.4">13E1E</text>
<text x="47.1" y="58.3">74LS74</text>
<text x="47.4" y="56">21C1A</text>
<text x="114.4" y="59.9">GND</text>
<text x="149" y="59.3">P90/FVPP</text>
<text x="149" y="55.5">AVCC</text>
<text x="169.2" y="58">P17/~{IRQ3}/TRGV</text>
<text x="174.6" y="55.5">P16/~{IRQ2}</text>
<text x="226" y="56.8">GND</text>
<text x="240.4" y="56.8">41</text>
<text x="240.4" y="59.3">42</text>
<text x="32.1" y="60.6">+5V</text>
<text x="46.1" y="65.7">D</text>
<text x="52.9" y="65.7">Q</text>
<text x="123.1" y="65.7">GND</text>
<text x="149" y="63.1">~{RES}</text>
<text x="149" y="65.7">TEST</text>
<text x="174.9" y="63.1">P50/~{INT0}</text>
<text x="174.9" y="65.7">P51/~{INT1}</text>
<text x="240.4" y="61.8">43</text>
<text x="240.4" y="64.4">44</text>
<text x="46.1" y="68.2">C</text>
<text x="50.8" y="71.6" transform="rotate(-90 50.8 71.6)">~{R}</text>
<text x="51.5" y="70.7">~{Q}</text>
<text x="123.5" y="70.7">+5V</text>
<text x="149" y="70.7">X1</text>
<text x="174.9" y="68.2">P52/~{INT2}</text>
<text x="174.9" y="70.7">P53/~{INT3}</text>
<text x="226.4" y="69.5">+5V</text>
<text x="240.4" y="66.9">45</text>
<text x="240.4" y="69.5">46</text>
<text x="123.1" y="73.3">GND</text>
<text x="149" y="73.3">X2</text>
<text x="149" y="75.8">OSC1</text>
<text x="166.8" y="75.8">P55/~{INT5}/~{ADTRG}</text>
<text x="174.9" y="73.3">P54/~{INT4}</text>
<text x="240.4" y="72">47</text>
<text x="240.4" y="74.5">48</text>
<text x="240.4" y="77.1">49</text>
<text x="149" y="83.4">PB7/AN7</text>
<text x="149" y="78.4">OSC2</text>
<text x="170.1" y="78.4">P56/~{INT6}/TMIB</text>
<text x="174.9" y="80.9">P57/~{INT7}</text>
<text x="240.4" y="79.6">50</text>
<text x="47.4" y="87.7">21C1B</text>
<text x="149" y="86">PB6/AN6</text>
<text x="149" y="88.5">PB5/AN5</text>
<text x="174.6" y="87.2">P74/TMRIV</text>
<text x="174.6" y="89.8">P75/TMCIV</text>
<text x="180.6" y="84.7">P73</text>
<text x="234.1" y="86.6">KONAMI_056879</text>
<text x="238.4" y="84.3">13E1C</text>
<text x="30.8" y="92.3">+5V</text>
<text x="47.1" y="90">74LS74</text>
<text x="149" y="91.1">PB4/AN4</text>
<text x="149" y="93.6">PB3/AN3</text>
<text x="175" y="92.3">P76/TMOV</text>
<text x="180.6" y="94.9">P77</text>
<text x="224.7" y="91.1">GND</text>
<text x="239.1" y="91.1">21</text>
<text x="239.1" y="93.6">22</text>
<text x="46.1" y="99.9">C</text>
<text x="46.1" y="97.4">D</text>
<text x="52.9" y="97.4">Q</text>
<text x="149" y="101.2">PB1/AN1</text>
<text x="149" y="98.7">PB0/AN0</text>
<text x="149" y="96.1">PB2/AN2</text>
<text x="180.6" y="98.7">P91</text>
<text x="180.6" y="101.2">P92</text>
<text x="239.1" y="96.1">23</text>
<text x="239.1" y="98.7">24</text>
<text x="239.1" y="101.2">25</text>
<text x="50.8" y="103.4" transform="rotate(-90 50.8 103.4)">~{R}</text>
<text x="51.5" y="102.5">~{Q}</text>
<text x="149" y="106.3">P60</text>
<text x="180.6" y="103.8">P93</text>
<text x="180.6" y="106.3">P94</text>
<text x="239.1" y="103.8">26</text>
<text x="239.1" y="106.3">27</text>
<text x="105.6" y="108.8">51</text>
<text x="105.6" y="111.4">52</text>
<text x="105.6" y="113.9">53</text>
<text x="119.3" y="108.8">GND</text>
<text x="149" y="108.8">P61</text>
<text x="149" y="111.4">P62</text>
<text x="149" y="113.9">P63</text>
<text x="175.3" y="112.6">P81/FTOA</text>
<text x="176.2" y="110.1">P80/FTCI</text>
<text x="239.1" y="108.8">28</text>
<text x="239.1" y="111.4">29</text>
<text x="239.1" y="113.9">30</text>
<text x="93.4" y="119.1">13E1F</text>
<text x="105.6" y="116.5">54</text>
<text x="105.6" y="119">55</text>
<text x="149" y="116.5">P64</text>
<text x="149" y="119">P65</text>
<text x="175.3" y="115.2">P82/FTOB</text>
<text x="176.2" y="117.7">P83/FTIA</text>
<text x="84.2" y="121.4">KONAMI_056879</text>
<text x="105.6" y="121.5">56</text>
<text x="105.6" y="124.1">57</text>
<text x="149" y="121.5">P66</text>
<text x="149" y="124.1">P67</text>
<text x="176.2" y="120.3">P84/FTIB</text>
<text x="176.2" y="122.8">P85/FTIC</text>
<text x="176.2" y="125.3">P86/FTID</text>
<text x="105.6" y="126.6">58</text>
<text x="105.6" y="129.2">59</text>
<text x="105.6" y="131.7">60</text>
<text x="119.7" y="131.7">+5V</text>
<text x="149" y="129.2">P10/TMOW</text>
<text x="149" y="131.7">P14/PWM</text>
<text x="175.4" y="131.7">P20/SCK3</text>
<text x="180.6" y="127.9">P87</text>
<text x="176.4" y="134.2">P21/RXD</text>
<text x="176.6" y="136.8">P22/TXD</text>
<text x="149" y="141.9">AVSS</text>
<text x="176.6" y="139.3">P32/SO1</text>
<text x="177.5" y="141.9">P31/SI1</text>
<text x="149" y="144.4">VSS</text>
<text x="175.4" y="144.4">P30/SCK1</text>
<text x="141" y="151.3">GND</text>
</g>
<g font-size="1.8" fill="#a90000">
<text x="236.5" y="22.9">31</text>
<text x="49.3" y="29.2" transform="rotate(-90 49.3 29.2)">10</text>
<text x="236.5" y="25.4">32</text>
<text x="236.5" y="27.9">33</text>
<text x="42.2" y="34.3">11</text>
<text x="42.2" y="31.7">12</text>
<text x="55.4" y="31.7">9</text>
<text x="236.5" y="30.5">34</text>
<text x="236.5" y="33">35</text>
<text x="236.5" y="35.6">36</text>
<text x="49.3" y="41.9" transform="rotate(-90 49.3 41.9)">13</text>
<text x="55.4" y="36.8">8</text>
<text x="236.5" y="38.1">37</text>
<text x="236.5" y="40.6">38</text>
<text x="236.5" y="43.2">39</text>
<text x="236.5" y="45.7">40</text>
<text x="145.7" y="52.1">33</text>
<text x="185.1" y="49.5">16</text>
<text x="185.1" y="52.1">55</text>
<text x="145.7" y="58.4">11</text>
<text x="145.7" y="54.6">58</text>
<text x="185.1" y="54.6">56</text>
<text x="185.1" y="57.1">57</text>
<text x="236.5" y="55.9">41</text>
<text x="236.5" y="58.4">42</text>
<text x="43.3" y="64.8">2</text>
<text x="49.9" y="61.7" transform="rotate(-90 49.9 61.7)">4</text>
<text x="56" y="64.8">5</text>
<text x="145.7" y="62.2">10</text>
<text x="146.2" y="64.8">4</text>
<text x="185.1" y="62.2">25</text>
<text x="185.1" y="64.8">26</text>
<text x="236.5" y="61">43</text>
<text x="236.5" y="63.5">44</text>
<text x="43.3" y="67.3">3</text>
<text x="56" y="69.8">6</text>
<text x="146.2" y="69.8">6</text>
<text x="185.1" y="67.3">27</text>
<text x="185.1" y="69.8">28</text>
<text x="236.5" y="66">45</text>
<text x="236.5" y="68.6">46</text>
<text x="236.5" y="71.1">47</text>
<text x="49.9" y="74.4" transform="rotate(-90 49.9 74.4)">1</text>
<text x="146.2" y="72.4">5</text>
<text x="146.2" y="74.9">8</text>
<text x="146.2" y="77.5">9</text>
<text x="185.1" y="72.4">29</text>
<text x="185.1" y="74.9">30</text>
<text x="185.1" y="77.5">31</text>
<text x="236.5" y="73.7">48</text>
<text x="236.5" y="76.2">49</text>
<text x="145.7" y="82.5">59</text>
<text x="185.1" y="80">32</text>
<text x="185.1" y="83.8">34</text>
<text x="236.5" y="78.7">50</text>
<text x="145.7" y="85.1">60</text>
<text x="145.7" y="87.6">61</text>
<text x="185.1" y="86.4">35</text>
<text x="185.1" y="88.9">36</text>
<text x="49.9" y="93.9" transform="rotate(-90 49.9 93.9)">10</text>
<text x="145.7" y="90.2">62</text>
<text x="145.7" y="92.7">63</text>
<text x="145.7" y="95.2">64</text>
<text x="185.1" y="91.4">37</text>
<text x="185.1" y="94">38</text>
<text x="235.2" y="90.2">21</text>
<text x="235.2" y="92.7">22</text>
<text x="235.2" y="95.2">23</text>
<text x="42.8" y="99.1">11</text>
<text x="42.8" y="96.5">12</text>
<text x="56" y="101.6">8</text>
<text x="56" y="96.5">9</text>
<text x="146.2" y="100.3">1</text>
<text x="146.2" y="97.8">2</text>
<text x="185.1" y="97.8">12</text>
<text x="185.1" y="100.3">13</text>
<text x="235.2" y="97.8">24</text>
<text x="235.2" y="100.3">25</text>
<text x="49.9" y="106.6" transform="rotate(-90 49.9 106.6)">13</text>
<text x="109.5" y="107.9">51</text>
<text x="145.7" y="105.4">17</text>
<text x="145.7" y="107.9">18</text>
<text x="185.1" y="102.9">14</text>
<text x="185.1" y="105.4">15</text>
<text x="235.2" y="102.9">26</text>
<text x="235.2" y="105.4">27</text>
<text x="235.2" y="107.9">28</text>
<text x="109.5" y="110.5">52</text>
<text x="109.5" y="113">53</text>
<text x="145.7" y="110.5">19</text>
<text x="145.7" y="113">20</text>
<text x="185.1" y="109.2">39</text>
<text x="185.1" y="111.8">40</text>
<text x="235.2" y="110.5">29</text>
<text x="235.2" y="113">30</text>
<text x="109.5" y="115.6">54</text>
<text x="109.5" y="118.1">55</text>
<text x="145.7" y="115.6">21</text>
<text x="145.7" y="118.1">22</text>
<text x="185.1" y="114.3">41</text>
<text x="185.1" y="116.8">42</text>
<text x="185.1" y="119.4">43</text>
<text x="109.5" y="120.6">56</text>
<text x="109.5" y="123.2">57</text>
<text x="109.5" y="125.7">58</text>
<text x="145.7" y="120.6">23</text>
<text x="145.7" y="123.2">24</text>
<text x="185.1" y="121.9">44</text>
<text x="185.1" y="124.5">45</text>
<text x="109.5" y="128.3">59</text>
<text x="109.5" y="130.8">60</text>
<text x="145.7" y="128.3">53</text>
<text x="145.7" y="130.8">54</text>
<text x="185.1" y="127">46</text>
<text x="185.1" y="130.8">47</text>
<text x="185.1" y="133.3">48</text>
<text x="185.1" y="135.9">49</text>
<text x="146.2" y="141">3</text>
<text x="146.2" y="143.5">7</text>
<text x="185.1" y="138.4">50</text>
<text x="185.1" y="141">51</text>
<text x="185.1" y="143.5">52</text>
</g>
<g font-size="1.8" fill="#0000c2">
<text x="23.5" y="48.9">Holds the H8 in reset until activated</text>
<text x="200" y="51.8">Unused,</text>
<text x="200" y="53.8">Pulled</text>
<text x="200" y="55.9">high</text>
<text x="23.5" y="80.6">573 &gt; H8 Flag</text>
<text x="165.5" y="79" transform="rotate(-90 165.5 79)">16-Bit output LO?</text>
<text x="200" y="89.9">Unused,</text>
<text x="120.3" y="91.9">Latched Data</text>
<text x="127.6" y="94">D0-7</text>
<text x="200" y="91.9">Pulled</text>
<text x="200" y="94">high</text>
<text x="170.6" y="104.4" transform="rotate(-90 170.6 104.4)">Status output flags?</text>
<text x="25.4" y="112.4">H8 &gt; 573 Flag</text>
<text x="164.2" y="113.3" transform="rotate(-90 164.2 113.3)">16-Bit input port</text>
<text x="159.1" y="122.2" transform="rotate(-90 159.1 122.2)">16-Bit output HI?</text>
<text x="202.6" y="122.4">Latched Data</text>
<text x="202.6" y="124.4">D8-15</text>
<text x="170.6" y="134.9" transform="rotate(-90 170.6 134.9)">JVS</text>
<text x="201.3" y="141">Am told the firmware does not use these</text>
</g>
</svg>
